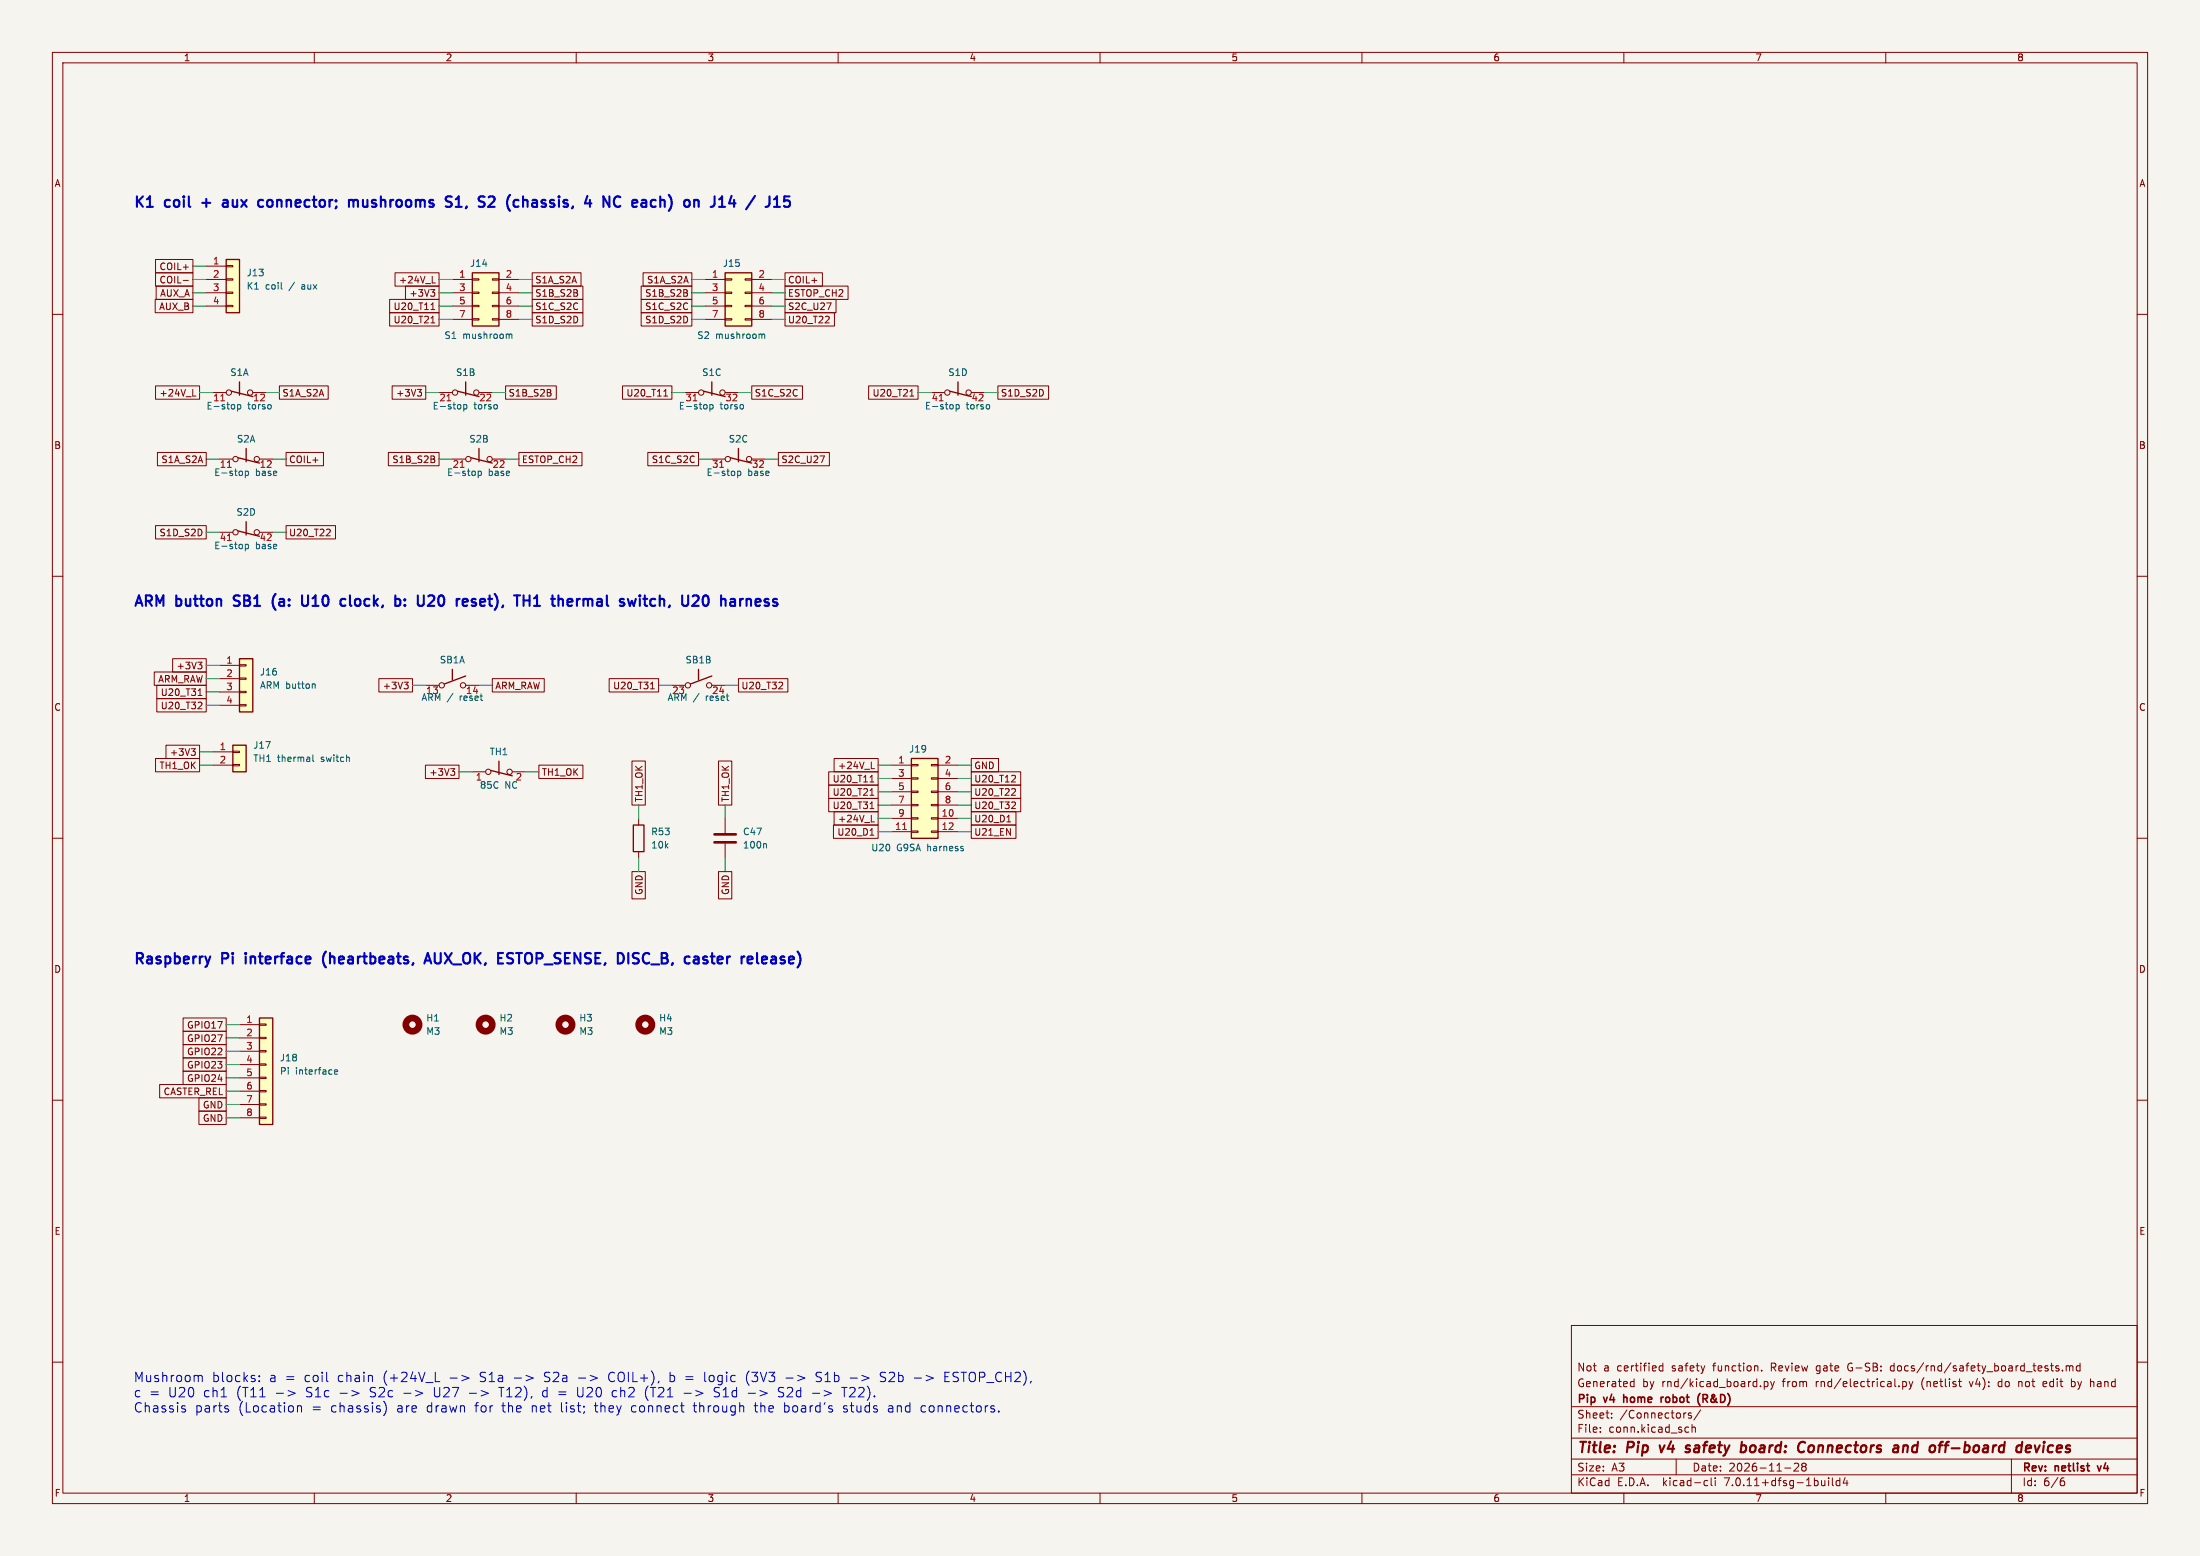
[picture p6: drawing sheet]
<svg xmlns="http://www.w3.org/2000/svg" width="420mm" height="297mm" viewBox="0 0 420 297" stroke-linecap="round" stroke-linejoin="round" font-family="sans-serif">
<path d="M0 0h420v297h-420z" fill="#f5f4ef" stroke="#f5f4ef" stroke-width=".19"/>
<g fill="none" stroke="#840000" stroke-width=".19">
<path d="M10 10h400v277h-400zM12 12h396v273h-396zM60 10v2M110 10v2M160 10v2M210 10v2M260 10v2M310 10v2M360 10v2M10 60h2M29.6 57.1h7.2v2.6h-7.2zM29.7 49.5h7.1v2.6h-7.1z"/>
<path d="M29.7 52.1h7.1v2.5h-7.1zM29.8 54.6h7v2.6h-7zM35 53.5h1M39.4 50.8h3.8M39.4 53.3h3.8M39.4 55.9h3.8M39.4 58.4h3.8M43.2 58.3h1.2v.2h-1.2zM43.2 55.8h1.2v.2h-1.2zM43.2 53.2h1.2v.3h-1.2zM43.2 50.7h1.2v.2h-1.2zM74.4 59.7h9.4v2.5h-9.4z"/>
<path d="M74.4 57.1h9.4v2.6h-9.4zM75.4 52.1h8.4v2.5h-8.4zM77.4 54.6h6.4v2.6h-6.4zM82.2 55.3h.8l-.4 .5M82.3 59.1h.7M82.5 58l.1-.2v1.3M82.5 54h.6M82.8 55.8l.2 .2v.3l-.2 .3M86.4 53.3h3.8M86.4 55.9h3.8M86.4 58.4h3.8M90.2 58.3h1.2v.2h-1.2z"/>
<path d="M90.2 55.8h1.2v.2h-1.2zM90.2 53.2h1.2v.3h-1.2zM94 58.3h1.2v.2h-1.2zM94 55.8h1.2v.2h-1.2zM94 53.2h1.2v.3h-1.2zM95.2 53.3h3.9M95.2 55.9h3.9M95.2 58.4h3.9M101.6 52.1h9.3v2.5h-9.3zM101.6 54.6h9.7v2.6h-9.7zM101.6 57.1h9.7v2.6h-9.7zM101.6 59.7h9.7v2.5h-9.7z"/>
<path d="M122.4 59.7h9.7v2.5h-9.7zM122.4 57.1h9.7v2.6h-9.7zM122.4 54.6h9.7v2.6h-9.7zM122.8 52.1h9.3v2.5h-9.3zM134.6 53.3h3.8M134.6 55.9h3.8M134.6 58.4h3.8M138.4 58.3h1.3v.2h-1.3zM138.4 55.8h1.3v.2h-1.3zM138.4 53.2h1.3v.3h-1.3zM142.2 58.3h1.3v.2h-1.3zM142.2 55.8h1.3v.2h-1.3z"/>
<path d="M142.2 53.2h1.3v.3h-1.3zM143.5 53.3h3.8M143.5 55.9h3.8M143.5 58.4h3.8M149.9 59.7h9.4v2.5h-9.4zM149.9 57.1h9.7v2.6h-9.7zM149.9 54.6h12v2.6h-12zM149.9 52.1h7.1v2.5h-7.1zM157.8 57.8h.9l-.6 1.3M408 60h2M29.7 73.7h8.4v2.5h-8.4zM36.8 75.6h.6"/>
<path d="M40.6 74.9h2.6M48.3 74.9h2.5M53.3 73.7h9.4v2.5h-9.4zM74.9 73.7h6.4v2.5h-6.4zM79.7 74.3h.8l-.5 .5M80.2 74.8l.3 .3v.3l-.3 .2M82.3 61.6h.7M82.5 60.5l.1-.1v1.2M83.8 74.9h2.6M86.4 61h3.8M90.2 60.8h1.2v.3h-1.2zM91.4 74.9h2.6"/>
<path d="M94 60.8h1.2v.3h-1.2zM95.2 61h3.9M96.5 73.7h9.7v2.5h-9.7zM118.8 73.7h9.5v2.5h-9.5zM126.7 75.6h.8M127 74.5l.1-.2v1.3M130.8 74.9h2.5M134.6 61h3.8M138.4 60.8h1.3v.3h-1.3zM138.4 74.9h2.6M142.2 60.8h1.3v.3h-1.3zM143.5 73.7h9.7v2.5h-9.7z"/>
<path d="M143.5 61h3.8M158.1 60.4l.2 .2-.1 .3-.7 .7h.8M165.8 73.7h9.5v2.5h-9.5zM173.7 75.6h.7M174 74.5l.1-.2v1.3M177.8 74.9h2.5M185.4 74.9h2.6M190.5 73.7h9.7v2.5h-9.7zM30.1 86.4h9.3v2.5h-9.3zM41.9 87.6h2.5M49.5 87.6h2.6M54.6 86.4h7.1v2.5h-7.1z"/>
<path d="M74.1 86.4h9.7v2.5h-9.7zM86.4 87.6h2.5M94 87.6h2.5M99.1 86.4h12v2.5h-12zM123.7 86.4h9.6v2.5h-9.6zM135.9 87.6h2.5M143.5 87.6h2.5M148.6 86.4h9.7v2.5h-9.7zM156.5 87h.9l-.6 1.3M10 110h2M29.7 100.3h9.7v2.6h-9.7zM41.9 101.6h2.5"/>
<path d="M49.5 101.6h2.6M54.6 100.3h9.4v2.6h-9.4zM62.8 101l.2 .2v.3l-.7 .8h.7M408 110h2M29.4 128.3h10v2.5h-10zM29.9 133.3h9.5v2.6h-9.5zM29.9 130.8h9.5v2.6h-9.5zM33 125.7h6.4v2.6h-6.4zM37.8 126.4h.8l-.5 .5M37.8 132.8h.8M38.1 131.7l.1-.2v1.3M38.3 134l.3 .3-.1 .3-.7 .7h.8"/>
<path d="M38.3 126.9l.3 .2v.3l-.3 .3M41.9 127h3.8M41.9 129.5h3.8M41.9 132.1h3.8M41.9 134.6h3.8M45.7 134.5h1.3v.2h-1.3zM45.7 132h1.3v.2h-1.3zM45.7 129.4h1.3v.3h-1.3zM45.7 126.9h1.3v.2h-1.3zM72.3 129.5h6.4v2.6h-6.4zM77.1 130.2h.8l-.4 .5M77.7 130.7l.2 .2v.3l-.2 .3"/>
<path d="M81.3 130.8h2.5M88.9 130.8h2.5M94 129.5h9.9v2.6h-9.9zM116.3 129.5h9.4v2.6h-9.4zM124.2 131.5h.7M124.4 130.4l.1-.2v1.3M128.3 130.8h2.5M135.9 130.8h2.5M141 129.5h9.4v2.6h-9.4zM149.2 130.2l.2 .3-.1 .3-.7 .7h.8M10 160h2M29.7 144.8h8.4v2.5h-8.4z"/>
<path d="M31.7 142.2h6.4v2.6h-6.4zM36.5 142.9h.8l-.4 .5M37 143.4l.3 .2v.3l-.3 .3M40.6 143.5h3.8M40.6 146.1h3.8M44.4 145.9h1.3v.3h-1.3zM44.4 143.4h1.3v.2h-1.3zM81.2 146h6.4v2.6h-6.4zM86 146.7h.8l-.4 .5M86.6 147.2l.2 .2v.3l-.2 .3M90.2 147.3h2.5M97.8 147.3h2.5"/>
<path d="M102.9 146h8.4v2.6h-8.4zM120.6 145.3h2.6v8.4h-2.6zM121.9 156.2v1.3M137.2 145.3h2.5v8.4h-2.5zM138.4 156.2v2.8M158.2 152.4h9.4v2.5h-9.4zM158.2 149.9h9.4v2.5h-9.4zM158.2 147.3h9.4v2.6h-9.4zM159.1 157.5h8.5v2.5h-8.5zM159.2 154.9h8.4v2.6h-8.4zM159.2 144.8h8.4v2.5h-8.4zM166.1 159.4h.7"/>
<path d="M166.1 151.8h.7M166.1 149.3h.7M166.1 154.3h.7M166.3 156.9h.6M166.3 148.2l.2-.2v1.3M166.3 150.7l.2-.2v1.3M166.3 153.3l.2-.2v1.2M166.3 146.7h.6M170.2 146.1h3.8M170.2 156.2h3.8M170.2 158.8h3.8M170.2 148.6h3.8"/>
<path d="M170.2 151.1h3.8M170.2 153.7h3.8M174 158.6h1.3v.3h-1.3zM174 156.1h1.3v.2h-1.3zM174 153.5h1.3v.3h-1.3zM174 151h1.3v.3h-1.3zM174 148.5h1.3v.2h-1.3zM174 145.9h1.3v.3h-1.3zM177.8 158.6h1.3v.3h-1.3zM177.8 156.1h1.3v.2h-1.3zM177.8 153.5h1.3v.3h-1.3zM177.8 151h1.3v.3h-1.3z"/>
<path d="M177.8 148.5h1.3v.2h-1.3zM177.8 145.9h1.3v.3h-1.3zM179.1 146.1h3.8M179.1 156.2h3.8M179.1 158.8h3.8M179.1 148.6h3.8M179.1 151.1h3.8M179.1 153.7h3.8M185.4 149.9h9.5v2.5h-9.5zM185.4 147.3h9.5v2.6h-9.5zM185.4 144.8h5.2v2.5h-5.2zM185.4 154.9h8.6v2.6h-8.6z"/>
<path d="M185.4 152.4h9.5v2.5h-9.5zM185.4 157.5h8.6v2.5h-8.6zM192.2 156.9h.8M193.6 150.5l.3 .3-.1 .3-.7 .7h.8M193.6 148l.3 .2-.1 .3-.7 .8h.8M193.6 153.1l.3 .2-.1 .3-.7 .7h.8M408 160h2M120.6 166.4h2.6v5.2h-2.6zM121.9 162.6v1.2M137.2 166.4h2.5v5.2h-2.5zM138.4 161v2.8M35 194.3h8.2v2.6h-8.2z"/>
<path d="M35 199.4h8.2v2.5h-8.2zM35 196.8h8.2v2.6h-8.2zM45.7 195.6h3.8M45.7 198.1h3.8M49.5 198h1.3v.2h-1.3zM49.5 195.5h1.3v.2h-1.3zM10 210h2M30.5 207h12.7v2.6h-12.7zM35 204.5h8.2v2.5h-8.2zM35 201.9h8.2v2.6h-8.2zM38 212.1h5.2v2.5h-5.2zM38 209.5h5.2v2.6h-5.2z"/>
<path d="M45.7 200.7h3.8M45.7 203.2h3.8M45.7 205.7h3.8M45.7 208.3h3.8M45.7 210.8h3.8M45.7 213.4h3.8M49.5 213.2h1.3v.3h-1.3zM49.5 210.7h1.3v.2h-1.3zM49.5 208.2h1.3v.2h-1.3zM49.5 205.6h1.3v.3h-1.3zM49.5 203.1h1.3v.2h-1.3zM49.5 200.5h1.3v.3h-1.3z"/>
<path d="M408 210h2M10 260h2M300 253h108v32h-108zM408 260h2M300 278.5h108M300 274.5h108M300 268.5h108M305.5 273.2v.2M305.5 272.5v.1M307.7 270.5v.2M307.7 269.8v.1M311.4 263.8h.5"/>
<path d="M311.4 264.6h.5M311.9 263.2v1.5M317.4 260.2v1.5M317.4 260.8l-.4-.1-.3 .3 .2 .6h.5M320 278.5v3M321.7 269.7h.2M321.9 272.4l.5 .1M322.4 273.3l-.5 .1M322.9 269.8l-.4-.1-.2 .2 .1 .2 .5 .2v.3h-.6M323 272.5l.2-.1 .4 .1 .1 .9M323 271.9v1.5M324.7 269.1l-1.3 1.9"/>
<path d="M336.1 264.5v.2M336.3 261.5v.2M336.8 263.8l.4-.1 .3 .3-.1 .6h-.6M336.8 263.7v1.5M338 263.7l.4 1M338.4 264.7l-.4 .5M338.7 263.7l-.3 1M342.5 279.4l.6-.1 .2 .1 .1 .3-1 1.1h1M344.2 279.9l-.3-.3 .3-.3h.3l.3 .3-.3 .3M344.2 279.9l-.3 .3v.3l.3 .3h.3l.3-.3-.1-.4-.2-.2M344.2 279.9h.3M352.9 260.4l-.2 .4 .2 .7"/>
<path d="M361.2 260.7l-.3 .3v.4l.3 .3M362.5 264.5v.2M363.2 263.8l.5-.1 .2 .3-.1 .6h-.6M363.2 263.7v1.5M364.4 263.7l.4 1M364.8 264.7l-.4 .5M365.2 263.7l-.4 1M373.9 263.7h.5M374.1 263.2v1.3l.3 .2M381.5 263.8v.7M384 278.5v6.5M385.4 263.7v1"/>
<path d="M385.6 263.7l-.2 .1M390.5 263.7h-.3l-.2 .2 .1 .7 .4 .1M390.7 264l-.7 .2M393 260.8l-.3-.1-.3 .2 .1 .2 .5 .2v.3h-.6M393.7 261.5v.2M394.4 260.8l.5-.1 .2 .2M394.4 260.7v1M395.1 260.9l.2-.2 .4 .1v.9M395.1 260.9v.8M395.4 264.6h.6M395.4 263.8h.6M395.4 263.2v1.5"/>
<path d="M397.1 260.8l-.4-.1-.3 .3 .1 .6h.6M397.1 260.2v1.5M399.3 263.7l.4 .2v.8M60 285v2M110 285v2M160 285v2M210 285v2M260 285v2M300 281.5h108M310 285v2M325.6 282.6l.4 .1M326 283.5l-.4 .1"/>
<path d="M326.7 282.1v1.3l.2 .2M327.4 282.1v.1M327.4 282.6v1M340.7 280.2h1.2M349.1 282.1v.1M349.1 282.6v1M349.8 282.1v1.3l.2 .2M351.2 282.7l-.4-.1-.3 .3 .2 .6h.5M351.2 282.1v1.5M352.2 282l-.3 1.1h.9M352.6 282.6v1M360 285v2"/>
<path d="M393.6 282.7h.3l.3 .2-.1 .5-.5 .2M394 282.1l-.4 .1"/>
<circle cx="43.7" cy="74.9" r=".51"/>
<circle cx="47.8" cy="74.9" r=".51"/>
<circle cx="86.9" cy="74.9" r=".51"/>
<circle cx="90.9" cy="74.9" r=".51"/>
<circle cx="133.9" cy="74.9" r=".51"/>
<circle cx="137.9" cy="74.9" r=".51"/>
<circle cx="180.8" cy="74.9" r=".51"/>
<circle cx="184.9" cy="74.9" r=".51"/>
<circle cx="45" cy="87.6" r=".51"/>
<circle cx="49" cy="87.6" r=".51"/>
<circle cx="89.4" cy="87.6" r=".51"/>
<circle cx="93.5" cy="87.6" r=".51"/>
<circle cx="138.9" cy="87.6" r=".51"/>
<circle cx="143" cy="87.6" r=".51"/>
<circle cx="45" cy="101.6" r=".51"/>
<circle cx="49" cy="101.6" r=".51"/>
<circle cx="84.3" cy="130.8" r=".51"/>
<circle cx="88.4" cy="130.8" r=".51"/>
<circle cx="131.3" cy="130.8" r=".51"/>
<circle cx="135.4" cy="130.8" r=".51"/>
<circle cx="93.2" cy="147.3" r=".51"/>
<circle cx="97.3" cy="147.3" r=".51"/>
</g>
<path d="M310 266.2v1.5M310 266.8h.1M317.1 266.7v1M317.5 266.7l-.2 .1-.2 .2M324.3 268l.2 .3M324.5 266l-.2 .3M325.1 267h.6M325.7 266.2h-.6v1.5M400.4 279.8l.4 1" fill="none" stroke="#840000" stroke-width=".3"/>
<path d="M316.8 275.9l.3 1.3M321.9 276.4l.5 .1 .2 .3-.1 .3-.6 .1M322.6 276a.5 .5 0 0 0-.8 .2M332.6 275.9h.4l.3 .2v.7a.66 .66 0 0 1-.8 .4M344.3 275.2l.3 .2M346 275.9a.62 .62 0 0 0-.7 .4v.7a.52 .52 0 0 0 .7 .1M363.4 276.1a.49 .49 0 0 1 .8 .1l-.1 1M363.4 275.9l-.2 1.3M371.2 275.9h.8M372.1 275.2l-.4 .1M386.8 276.5l.9-.2v-.3l-.6-.1-.3 .3v.9h.7M388.5 275.9l.3 1.3 .6-1.3" fill="none" stroke="#840000" stroke-width=".4"/>
<g fill="#ffffc2" stroke="#ffffc2" stroke-width=".19">
<path d="M43.2 49.5h2.5v10.2h-2.5z"/>
<path d="M44.4 142.2h2.6v5.1h-2.6z"/>
<path d="M45.7 125.7h2.6v10.2h-2.6z"/>
<path d="M174 144.8h5.1v15.2h-5.1z"/>
<path d="M49.5 194.3h2.6v20.3h-2.6z"/>
<path d="M90.2 52.1h5v10.1h-5z"/>
<path d="M138.4 52.1h5.1v10.1h-5.1z"/>
</g>
<g fill="none" stroke="#840000" stroke-width=".25">
<path d="M43.2 49.5h2.5v10.2h-2.5zM90.2 52.1h5v10.1h-5zM138.4 52.1h5.1v10.1h-5.1zM44.2 74.7l4.1 1M87.4 74.7l4 1M134.4 74.7l4 1M181.4 74.7l4 1M45.5 87.4l4 1M89.9 87.4l4.1 1M139.4 87.4l4.1 1M45.5 101.3l4 1.1M45.7 125.7h2.6v10.2h-2.6z"/>
<path d="M88.9 129l-4.1 1.6M135.9 129l-4.1 1.6M44.4 142.2h2.6v5.1h-2.6zM93.7 147.1l4.1 1M120.9 157.5h2v5.1h-2zM174 144.8h5.1v15.2h-5.1zM49.5 194.3h2.6v20.3h-2.6z"/>
</g>
<g fill="none" stroke="#006464" stroke-width=".19">
<path d="M53.8 55.1l.1 .1M45.4 77.3l.3-.1 .3 .3-.2 .5h-.4M45.4 77.2v1.3M51.7 77.3v.7M88.5 77.3l.4-.1 .2 .3-.1 .5h-.5M88.5 77.2v1.3M94.9 77.3v.7M97.2 63.9l.2-.1h.3v.8M135.5 77.3l.4-.1 .2 .3-.1 .5h-.5M135.5 77.2v1.3M141.9 77.3v.7M145.4 63.9l.2-.1h.3l.1 .8"/>
<path d="M182.5 77.2v1.3M182.5 77.3l.4-.1 .2 .3-.1 .5h-.5M188.9 77.3v.7M46.8 90l.4-.1 .2 .3-.1 .5h-.5M46.8 89.9v1.3M91.3 90l.4-.1 .2 .3-.1 .5h-.5M91.3 89.9v1.3M140.8 89.9v1.3M140.8 90l.4-.1 .2 .3-.1 .5h-.5M46.8 103.9v1.3M46.8 104l.4-.1 .2 .2-.1 .6h-.5M59.8 130.5l.4 .2v.7"/>
<path d="M59.7 144.1v1.1l.2 .2M146.1 161l.2 .2v.7M63.9 204.6l.6-.1-.1-.2-.4-.1-.1 .2v.6h.5"/>
</g>
<path d="M45.7 75.4v-2.5M88.9 75.4v-2.5M135.9 75.4v-2.5M182.9 75.4v-2.5M47 88.1v-2.5M91.4 88.1v-2.5M141 88.1v-2.5M47 102.1v-2.5M86.4 129.8v-2M133.3 129.8v-2M95.2 147.8v-2.5" fill="none" stroke="#840000" stroke-width=".25" stroke-dasharray="2.8 1"/>
<path d="M172.3 158.3h.8" fill="none" stroke="#a90000" stroke-width=".19"/>
<path d="M136.4 159.3h4.1M136.4 160.8h4.1" fill="none" stroke="#840000" stroke-width=".51"/>
<g fill="none" stroke="#840000" stroke-width="1.3">
<circle cx="78.7" cy="195.6" r="1.27"/>
<circle cx="92.7" cy="195.6" r="1.27"/>
<circle cx="107.9" cy="195.6" r="1.27"/>
<circle cx="123.2" cy="195.6" r="1.27"/>
</g>
<g fill="none" stroke="#0000c2" stroke-width=".4">
<path d="M42.6 38.2h.6l.3 .2M43.5 38.6l-.7 .1a.39 .39 0 0 0-.3 .4 .39 .39 0 0 0 .3 .4l.7-.1M49.7 38.2h.5M50.2 39.4l-.5 .1M66.9 38.2h.3l.3 .2M67.5 38.4l.3-.2h.4l.1 1.3M67.5 38.4v1.1M87 39.5h1.1M87 38.1l.6-.6v2M94 37.5l.2 .1a.54 .54 0 0 1 .1 .7l-1.1 1.2h1.2M100.4 38.2l.3 .2v1.1M101.7 38.8v.6"/>
<path d="M116.3 37.5v2l-1.1-2v2M117.4 37.8a1.39 1.39 0 0 0 0 1.4M120.7 38.8l1-.2-.1-.4h-.6l-.3 .2 .1 1h.8M127.7 37.2l.3 .6M128 39.7l-.3 .5M137.3 39.5h1.1M137.3 38.1l.6-.6v2M144.1 37.4l-1.7 2.6M44.6 115.6h.3M44.7 113.8v.6M52.6 113.4a2.29 2.29 0 0 0 0 3M58.8 113.6l-.1 1.9-.3 .1h-.4l-.2-.1"/>
<path d="M66.8 113.6v1.8l.3 .2M77.3 115.5v.1M77.3 114.4v.2M81.7 115.6h1.2M82.8 113.8v.7M83.9 113.8a1.68 1.68 0 0 0 0 1.7M90.3 115l.5 .1 .1 .3-.3 .2h-.4M90.3 114.3l.5 .1M92.3 114.3h-.4l-.2 .3 .1 1h.5M92.6 114.8l-.9 .2M101.9 115.6h1.2M101.9 114.2l.6-.6v2"/>
<path d="M110.5 114.3h.2M111.4 114.3v1.3M111.9 114.3l-.5 .2M125.1 114.4l-.6-.1-.4 .4v.6l.2 .3h.8M137.7 113.6v2M138.4 114.4a.54 .54 0 0 0-.7 .1M144.9 114.3l.2 .1 .1 .4-1 .2M145.1 115.6h-.2M145.9 115.6h.8M146.7 114.4l-.5-.1-.3 .3 .1 .3 .7 .2M40.1 182.6l-.4 1.3M46.9 181.9v.2"/>
<path d="M46.9 182.6v1.3M62.2 181.6a2.29 2.29 0 0 0 0 3.1M81 183.9l.7-2 .6 2M81.2 183.3h.9M96.8 183.8h1M96.9 182.7l.9 .3M97.7 181.9h-.5l-.3 .2M120.8 183.8l.8 .1M121.7 181.9l-.7 .1a.48 .48 0 0 0-.2 .5 .48 .48 0 0 0 .4 .4l.4 .1M134.2 183.8l.6 .1M134.8 182.6l-.5 .1-.1 .2 .1 .2 .5 .1M144.6 183.8l.2 .1"/>
<path d="M145.5 183.2l.9-.2-.1-.3-.5-.1-.3 .3 .1 .9h.7"/>
</g>
<g fill="none" stroke="#0000c2" stroke-width=".19">
<path d="M34.9 268.9l.5 .1v.3l-.2 .2h-.4M34.9 268.3l.5 .1M37.9 262.6h.6l.1 1.1M43.4 268.9l.3 .3-.3 .3M43.4 268.3l.2 .1M49.5 263.6v.1M49.5 262.6v.2M52.8 265.9h1.3M55 265.4l1.4 .5-1.4 .6M56.8 268.5l.2-.2 .5 .1 .1 1.1M56.8 268.3v1.2M64.9 265.9h1.4"/>
<path d="M67.2 265.4l1.3 .5-1.3 .6M73.3 267.6a2.09 2.09 0 0 1-.1 2.6M77.1 265.9h1.4M79.3 265.4l1.4 .5-1.4 .6M83.1 263.7h.9M85.9 263h1.4M88.2 262.5l1.3 .5-1.3 .6M89.6 265.9h1.4M91.8 265.4l1.4 .5-1.4 .6M100.4 262.5l1.4 .5-1.4 .6M103.7 265.6v.9M110.3 264.8v1.5l.3 .3"/>
<path d="M110.4 263h1.4M112.7 262.5l1.3 .5-1.3 .6M117.2 265.4l-.3 .4v.5l.3 .3M123.3 265.3l-.1 .8 .4 1.1M127.9 261.9v1.8M127.9 263.6l.2 .1M128.1 262.5l-.2 .1M130.6 265.9h1.4M132.3 268.3h.7M134.5 261.9v1.6l.3 .2M136.3 266.5l.7 .1M136.3 265.3l.2 .3 .5 .2"/>
<path d="M142.8 265.9h1.4M142.9 261.8a2.12 2.12 0 0 0 0 2.5M144 268.3h.6M148.6 266.5h.8M148.6 265.3l.2 .3 .6 .3M149.4 264.8l.2 .1M149.8 269.4l.5 .1M149.8 267.7v1.8M150 263h1.4M150.3 268.3l-.5 .1M155.1 265.9h1.4M155.8 263.6l.7 .1"/>
<path d="M156.6 261.9h-.5l-.3 .4 .2 .4 .5 .2M161 269.4l.5 .1M161.2 264.8v1.8M161.5 268.3l-.4 .1-.1 .2 .1 .2 .4 .1M162.3 263h1.4M168 263.6h.9M168.8 261.9l-.6 .1-.2 .4 .2 .3 .7 .3M170.2 268.3l-.5 .1M170.3 268.8h-.5a.35 .35 0 0 0-.2 .4 .35 .35 0 0 0 .2 .3h.5M174.6 263h1.3M176.5 268.3l-.5 .1-.2 .3 .1 .7 .6 .1M180.4 262.8h.6"/>
<path d="M181.2 261.9h-.8v1.8h.8"/>
</g>
<g fill="none" stroke="#009600" stroke-width=".19">
<path d="M36.8 58.4h2.6M36.8 55.9h2.6M36.8 53.3h2.6M36.8 50.8h2.6M83.8 58.4h2.6M83.8 55.9h2.6M83.8 53.3h2.6M99.1 58.4h2.5M99.1 55.9h2.5M99.1 53.3h2.5M132.1 58.4h2.5M132.1 55.9h2.5"/>
<path d="M132.1 53.3h2.5M147.3 58.4h2.6M147.3 55.9h2.6M147.3 53.3h2.6M38.1 74.9h2.5M50.8 74.9h2.5M81.3 74.9h2.5M83.8 61h2.6M94 74.9h2.5M99.1 61h2.5M128.3 74.9h2.5M132.1 61h2.5"/>
<path d="M141 74.9h2.5M147.3 61h2.6M175.3 74.9h2.5M188 74.9h2.5M39.4 87.6h2.5M52.1 87.6h2.5M83.8 87.6h2.6M96.5 87.6h2.6M133.3 87.6h2.6M146 87.6h2.6M39.4 101.6h2.5M52.1 101.6h2.5"/>
<path d="M39.4 127h2.5M39.4 132.1h2.5M39.4 134.6h2.5M39.4 129.5h2.5M78.7 130.8h2.6M91.4 130.8h2.6M125.7 130.8h2.6M138.4 130.8h2.6M38.1 146.1h2.5M38.1 143.5h2.5M87.6 147.3h2.6M100.3 147.3h2.6"/>
<path d="M121.9 153.7v2.5M138.4 153.7v2.5M167.6 156.2h2.6M167.6 151.1h2.6M167.6 148.6h2.6M167.6 146.1h2.6M167.6 153.7h2.6M167.6 158.8h2.6M182.9 156.2h2.5M182.9 151.1h2.5M182.9 148.6h2.5M182.9 146.1h2.5"/>
<path d="M182.9 153.7h2.5M182.9 158.8h2.5M121.9 163.8v2.6M138.4 163.8v2.6M43.2 195.6h2.5M43.2 198.1h2.5M43.2 200.7h2.5M43.2 213.4h2.5M43.2 210.8h2.5M43.2 208.3h2.5M43.2 205.7h2.5M43.2 203.2h2.5"/>
</g>
<g font-size="2.8" fill="#0000c2">
<text x="25.4" y="39.8">K1</text>
<text x="31.6" y="39.8">coil</text>
<text x="39.5" y="39.8">+</text>
<text x="44.3" y="39.8">aux</text>
<text x="51.8" y="39.8">connector;</text>
<text x="69.9" y="39.8">mushrooms</text>
<text x="89.2" y="39.8">S1,</text>
<text x="96.3" y="39.8">S2</text>
<text x="102.5" y="39.8">(chassis,</text>
<text x="118.2" y="39.8">4</text>
<text x="122.4" y="39.8">NC</text>
<text x="128.9" y="39.8">each)</text>
<text x="139.6" y="39.8">on</text>
<text x="145.5" y="39.8">J14</text>
<text x="25.4" y="115.9">ARM</text>
<text x="33.7" y="115.9">button</text>
<text x="45.6" y="115.9">SB1</text>
<text x="53.7" y="115.9">(a:</text>
<text x="60.1" y="115.9">U10</text>
<text x="68.4" y="115.9">clock,</text>
<text x="79.5" y="115.9">b:</text>
<text x="84.6" y="115.9">U20</text>
<text x="92.8" y="115.9">reset),</text>
<text x="104.9" y="115.9">TH1</text>
<text x="112.7" y="115.9">thermal</text>
<text x="126.5" y="115.9">switch,</text>
<text x="139.1" y="115.9">U20</text>
<text x="147.3" y="115.9">harness</text>
<text x="25.4" y="184.2">Raspberry</text>
<text x="42.5" y="184.2">Pi</text>
<text x="47.8" y="184.2">interface</text>
<text x="63.3" y="184.2">(heartbeats,</text>
<text x="83.7" y="184.2">AUX_OK,</text>
<text x="98.4" y="184.2">ESTOP_SENSE,</text>
<text x="122" y="184.2">DISC_B,</text>
<text x="135.7" y="184.2">caster</text>
<text x="147.2" y="184.2">release)</text>
</g>
<g font-size="2.8" fill="#840000">
<text x="301" y="277.9">Title:</text>
<text x="310.6" y="277.9">Pip</text>
<text x="317.7" y="277.9">v4</text>
<text x="323.5" y="277.9">safety</text>
<text x="334.8" y="277.9">board:</text>
<text x="346.5" y="277.9">Connectors</text>
<text x="365.5" y="277.9">and</text>
<text x="373.3" y="277.9">off-board</text>
<text x="390.6" y="277.9">devices</text>
</g>
<g font-size="2.5" fill="#0000c2">
<text x="25.4" y="264">Mushroom</text>
<text x="40.4" y="264">blocks:</text>
<text x="51.4" y="264">a =</text>
<text x="58.2" y="264">coil</text>
<text x="64.6" y="264">chain</text>
<text x="73.4" y="264">(+24V_L</text>
<text x="92" y="264">S1a</text>
<text x="98.5" y="264">-&gt;</text>
<text x="104.5" y="264">S2a</text>
<text x="116.9" y="264">COIL+),</text>
<text x="128.7" y="264">b =</text>
<text x="135.5" y="264">logic</text>
<text x="143.5" y="264">(3V3</text>
<text x="151.2" y="264">-&gt;</text>
<text x="157.1" y="264">S1b</text>
<text x="163.6" y="264">-&gt;</text>
<text x="169.5" y="264">S2b</text>
<text x="176.1" y="264">-&gt;</text>
<text x="182" y="264">ESTOP_CH2),</text>
<text x="25.4" y="266.9">c</text>
<text x="25.4" y="269.8">Chassis</text>
<text x="28.4" y="266.9">=</text>
<text x="32.1" y="266.9">U20</text>
<text x="37.2" y="269.8">parts</text>
<text x="38.9" y="266.9">ch1</text>
<text x="45.2" y="266.9">(T11</text>
<text x="45.5" y="269.8">(Location</text>
<text x="58.6" y="266.9">S1c</text>
<text x="59.5" y="269.8">=</text>
<text x="63.2" y="269.8">chassis)</text>
<text x="71" y="266.9">S2c</text>
<text x="75.9" y="269.8">are</text>
<text x="81.7" y="269.8">drawn</text>
<text x="83.4" y="266.9">U27</text>
<text x="91.1" y="269.8">for</text>
<text x="96.1" y="266.9">T12),</text>
<text x="96.3" y="269.8">the</text>
<text x="102" y="269.8">net</text>
<text x="104.4" y="266.9">d =</text>
<text x="107.6" y="269.8">list;</text>
<text x="111.2" y="266.9">U20</text>
<text x="114.2" y="269.8">they</text>
<text x="118" y="266.9">ch2</text>
<text x="121.3" y="269.8">connect</text>
<text x="124.3" y="266.9">(T21</text>
<text x="131.8" y="266.9">-&gt;</text>
<text x="133.3" y="269.8">through</text>
<text x="137.7" y="266.9">S1d</text>
<text x="144.3" y="266.9">-&gt;</text>
<text x="145" y="269.8">the</text>
<text x="150.2" y="266.9">S2d</text>
<text x="150.7" y="269.8">board's</text>
<text x="156.7" y="266.9">-&gt;</text>
<text x="162.1" y="269.8">studs</text>
<text x="162.6" y="266.9">T22).</text>
<text x="170.8" y="269.8">and</text>
<text x="177.2" y="269.8">connectors.</text>
</g>
<g font-size="2.1" fill="#840000">
<text x="301" y="262">Not</text>
<text x="306.1" y="262">a</text>
<text x="308.7" y="262">certified</text>
<text x="319.3" y="262">safety</text>
<text x="327.3" y="262">function.</text>
<text x="338.5" y="262">Review</text>
<text x="347.3" y="262">gate</text>
<text x="353.4" y="262">G-SB:</text>
<text x="361.7" y="262">docs/rnd/safety_board_tests.md</text>
<text x="301" y="268.2">Pip</text>
<text x="301" y="265">Generated</text>
<text x="306.3" y="268.2">v4</text>
<text x="310.6" y="268.2">home</text>
<text x="313.5" y="265">by</text>
<text x="317.3" y="265">rnd/kicad_board.py</text>
<text x="318.4" y="268.2">robot</text>
<text x="326" y="268.2">(R&amp;D)</text>
<text x="340.5" y="265">from</text>
<text x="346.9" y="265">rnd/electrical.py</text>
<text x="367.2" y="265">(netlist</text>
<text x="376.6" y="265">v4):</text>
<text x="382.2" y="265">do</text>
<text x="386.2" y="265">not</text>
<text x="391" y="265">edit</text>
<text x="396.6" y="265">by</text>
<text x="400.4" y="265">hand</text>
<text x="301" y="273.7">File:</text>
<text x="301" y="271">Sheet:</text>
<text x="307.1" y="273.7">conn.kicad_sch</text>
<text x="309.2" y="271">/Connectors/</text>
<text x="301" y="281.1">Size:</text>
<text x="307.6" y="281.1">A3</text>
<text x="323" y="281.1">Date:</text>
<text x="330" y="281.1">2026-11-28</text>
<text x="386" y="281.3">Rev:</text>
<text x="392.4" y="281.3">netlist</text>
<text x="401.2" y="281.3">v4</text>
<text x="301" y="283.9">KiCad</text>
<text x="308.7" y="283.9">E.D.A.</text>
<text x="317.6" y="283.9">kicad-cli</text>
<text x="329.5" y="283.9">7.0.11+dfsg-1build4</text>
<text x="386" y="283.9">Id:</text>
<text x="390.1" y="283.9">6/6</text>
</g>
<g font-size="1.8" fill="#840000">
<text x="35" y="11.9">1</text>
<text x="85" y="11.9">2</text>
<text x="135" y="11.9">3</text>
<text x="185" y="11.9">4</text>
<text x="235" y="11.9">5</text>
<text x="285" y="11.9">6</text>
<text x="335" y="11.9">7</text>
<text x="385" y="11.9">8</text>
<text x="10.3" y="35.9">A</text>
<text x="408.3" y="35.9">A</text>
<text x="30.3" y="51.8">COIL+</text>
<text x="30.3" y="59.4">AUX_B</text>
<text x="30.3" y="54.3">COIL-</text>
<text x="30.5" y="56.8">AUX_A</text>
<text x="75" y="59.4">U20_T11</text>
<text x="76.1" y="54.3">+24V_L</text>
<text x="78.1" y="56.8">+3V3</text>
<text x="102.1" y="54.3">S1A_S2A</text>
<text x="102.1" y="56.8">S1B_S2B</text>
<text x="102.1" y="59.4">S1C_S2C</text>
<text x="123.1" y="59.4">S1C_S2C</text>
<text x="123.1" y="56.8">S1B_S2B</text>
<text x="123.4" y="54.3">S1A_S2A</text>
<text x="150.3" y="59.4">S2C_U27</text>
<text x="150.3" y="56.8">ESTOP_CH2</text>
<text x="150.3" y="54.3">COIL+</text>
<text x="75" y="61.9">U20_T21</text>
<text x="102.1" y="61.9">S1D_S2D</text>
<text x="123.1" y="61.9">S1D_S2D</text>
<text x="150.3" y="61.9">U20_T22</text>
<text x="30.3" y="75.9">+24V_L</text>
<text x="53.8" y="75.9">S1A_S2A</text>
<text x="75.5" y="75.9">+3V3</text>
<text x="97" y="75.9">S1B_S2B</text>
<text x="119.5" y="75.9">U20_T11</text>
<text x="144" y="75.9">S1C_S2C</text>
<text x="166.5" y="75.9">U20_T21</text>
<text x="191" y="75.9">S1D_S2D</text>
<text x="10.3" y="85.9">B</text>
<text x="30.7" y="88.6">S1A_S2A</text>
<text x="55.1" y="88.6">COIL+</text>
<text x="74.8" y="88.6">S1B_S2B</text>
<text x="99.5" y="88.6">ESTOP_CH2</text>
<text x="124.3" y="88.6">S1C_S2C</text>
<text x="149.1" y="88.6">S2C_U27</text>
<text x="408.2" y="85.9">B</text>
<text x="30.3" y="102.6">S1D_S2D</text>
<text x="55.1" y="102.6">U20_T22</text>
<text x="30.1" y="130.5">ARM_RAW</text>
<text x="33.6" y="128">+3V3</text>
<text x="73" y="131.8">+3V3</text>
<text x="94.5" y="131.8">ARM_RAW</text>
<text x="116.9" y="131.8">U20_T31</text>
<text x="141.4" y="131.8">U20_T32</text>
<text x="10.3" y="135.9">C</text>
<text x="30.6" y="135.6">U20_T32</text>
<text x="30.6" y="133">U20_T31</text>
<text x="408.2" y="135.9">C</text>
<text x="30.3" y="147">TH1_OK</text>
<text x="32.3" y="144.5">+3V3</text>
<text x="81.9" y="148.3">+3V3</text>
<text x="103.3" y="148.3">TH1_OK</text>
<text x="158.9" y="149.5">U20_T11</text>
<text x="159.9" y="147">+24V_L</text>
<text x="185.9" y="149.5">U20_T12</text>
<text x="185.9" y="147">GND</text>
<text x="122.9" y="153.2" transform="rotate(-90 122.9 153.2)">TH1_OK</text>
<text x="139.4" y="153.2" transform="rotate(-90 139.4 153.2)">TH1_OK</text>
<text x="158.9" y="154.6">U20_T31</text>
<text x="158.9" y="152.1">U20_T21</text>
<text x="185.9" y="152.1">U20_T22</text>
<text x="185.9" y="154.6">U20_T32</text>
<text x="159.8" y="159.7">U20_D1</text>
<text x="159.9" y="157.2">+24V_L</text>
<text x="185.9" y="157.2">U20_D1</text>
<text x="185.9" y="159.7">U21_EN</text>
<text x="122.9" y="170.9" transform="rotate(-90 122.9 170.9)">GND</text>
<text x="139.4" y="170.9" transform="rotate(-90 139.4 170.9)">GND</text>
<text x="10.3" y="185.9">D</text>
<text x="408.2" y="185.9">D</text>
<text x="35.6" y="196.5">GPIO17</text>
<text x="35.6" y="201.6">GPIO22</text>
<text x="35.6" y="199.1">GPIO27</text>
<text x="31.1" y="209.2">CASTER_REL</text>
<text x="35.6" y="206.7">GPIO24</text>
<text x="35.6" y="204.2">GPIO23</text>
<text x="38.6" y="214.3">GND</text>
<text x="38.6" y="211.8">GND</text>
<text x="10.3" y="235.9">E</text>
<text x="408.3" y="235.9">E</text>
<text x="10.3" y="285.9">F</text>
<text x="35" y="286.9">1</text>
<text x="85" y="286.9">2</text>
<text x="135" y="286.9">3</text>
<text x="185" y="286.9">4</text>
<text x="235" y="286.9">5</text>
<text x="285" y="286.9">6</text>
<text x="335" y="286.9">7</text>
<text x="385" y="286.9">8</text>
<text x="408.3" y="285.9">F</text>
</g>
<g font-size="1.8" fill="#a90000">
<text x="40.6" y="50.5">1</text>
<text x="40.6" y="53.1">2</text>
<text x="87.6" y="53.1">1</text>
<text x="96.4" y="53.1">2</text>
<text x="135.8" y="53.1">1</text>
<text x="144.7" y="53.1">2</text>
<text x="40.6" y="55.6">3</text>
<text x="40.6" y="58.2">4</text>
<text x="87.6" y="55.6">3</text>
<text x="87.6" y="58.2">5</text>
<text x="96.4" y="55.6">4</text>
<text x="96.4" y="58.2">6</text>
<text x="135.8" y="55.6">3</text>
<text x="135.8" y="58.2">5</text>
<text x="144.7" y="55.6">4</text>
<text x="144.7" y="58.2">6</text>
<text x="87.6" y="60.7">7</text>
<text x="96.4" y="60.7">8</text>
<text x="135.8" y="60.7">7</text>
<text x="144.7" y="60.7">8</text>
<text x="43.1" y="126.7">1</text>
<text x="43.1" y="129.3">2</text>
<text x="43.1" y="131.8">3</text>
<text x="43.1" y="134.4">4</text>
<text x="41.8" y="143.3">1</text>
<text x="41.8" y="145.8">2</text>
<text x="171.4" y="145.8">1</text>
<text x="171.4" y="148.3">3</text>
<text x="180.3" y="145.8">2</text>
<text x="180.3" y="148.3">4</text>
<text x="171.4" y="150.9">5</text>
<text x="171.4" y="153.4">7</text>
<text x="171.4" y="156">9</text>
<text x="179.7" y="156">10</text>
<text x="180.3" y="150.9">6</text>
<text x="180.3" y="153.4">8</text>
<text x="170.8" y="158.5">11</text>
<text x="179.7" y="158.5">12</text>
<text x="46.9" y="195.3">1</text>
<text x="46.9" y="197.9">2</text>
<text x="46.9" y="200.4">3</text>
<text x="46.9" y="202.9">4</text>
<text x="46.9" y="205.5">5</text>
<text x="46.9" y="208">6</text>
<text x="46.9" y="210.6">7</text>
<text x="46.9" y="213.1">8</text>
</g>
<g font-size="1.8" fill="#006464">
<text x="47" y="52.9">J13</text>
<text x="89.6" y="51.1">J14</text>
<text x="137.9" y="51.1">J15</text>
<text x="47" y="55.5">K1</text>
<text x="50.6" y="55.5">coil</text>
<text x="55.3" y="55.5">/</text>
<text x="57.8" y="55.5">aux</text>
<text x="84.7" y="64.9">S1</text>
<text x="88.3" y="64.9">mushroom</text>
<text x="133" y="64.9">S2</text>
<text x="136.6" y="64.9">mushroom</text>
<text x="43.9" y="72">S1A</text>
<text x="87" y="72">S1B</text>
<text x="133.9" y="72">S1C</text>
<text x="180.9" y="72">S1D</text>
<text x="40.6" y="76.9">11</text>
<text x="48.2" y="76.9">12</text>
<text x="83.8" y="76.9">21</text>
<text x="91.4" y="76.9">22</text>
<text x="130.8" y="76.9">31</text>
<text x="138.4" y="76.9">32</text>
<text x="177.8" y="76.9">41</text>
<text x="185.4" y="76.9">42</text>
<text x="39.3" y="78.4">E-stop</text>
<text x="47.3" y="78.4">torso</text>
<text x="82.5" y="78.4">E-stop</text>
<text x="90.5" y="78.4">torso</text>
<text x="129.5" y="78.4">E-stop</text>
<text x="137.4" y="78.4">torso</text>
<text x="176.5" y="78.4">E-stop</text>
<text x="184.4" y="78.4">torso</text>
<text x="41.9" y="89.6">11</text>
<text x="45.1" y="84.7">S2A</text>
<text x="49.5" y="89.6">12</text>
<text x="86.3" y="89.6">21</text>
<text x="89.5" y="84.7">S2B</text>
<text x="93.9" y="89.6">22</text>
<text x="135.8" y="89.6">31</text>
<text x="139" y="84.7">S2C</text>
<text x="143.5" y="89.6">32</text>
<text x="40.8" y="91.1">E-stop</text>
<text x="48.8" y="91.1">base</text>
<text x="85.3" y="91.1">E-stop</text>
<text x="93.2" y="91.1">base</text>
<text x="134.8" y="91.1">E-stop</text>
<text x="142.7" y="91.1">base</text>
<text x="45" y="98.6">S2D</text>
<text x="40.8" y="105">E-stop</text>
<text x="41.9" y="103.6">41</text>
<text x="48.8" y="105">base</text>
<text x="49.5" y="103.6">42</text>
<text x="49.5" y="129.1">J16</text>
<text x="49.5" y="131.7">ARM button</text>
<text x="83.9" y="126.8">SB1A</text>
<text x="130.8" y="126.8">SB1B</text>
<text x="80.4" y="134">ARM /</text>
<text x="81.2" y="132.8">13</text>
<text x="87.8" y="134">reset</text>
<text x="88.9" y="132.8">14</text>
<text x="127.4" y="134">ARM /</text>
<text x="128.2" y="132.8">23</text>
<text x="134.8" y="134">reset</text>
<text x="135.8" y="132.8">24</text>
<text x="48.3" y="143.1">J17</text>
<text x="173.5" y="143.8">J19</text>
<text x="48.3" y="145.6">TH1</text>
<text x="52.9" y="145.6">thermal</text>
<text x="61.4" y="145.6">switch</text>
<text x="90.7" y="149.3">1</text>
<text x="93.4" y="144.4">TH1</text>
<text x="98.4" y="149.3">2</text>
<text x="91.5" y="150.7">85C</text>
<text x="96.4" y="150.7">NC</text>
<text x="124.2" y="159.6">R53</text>
<text x="141.7" y="159.6">C47</text>
<text x="124.2" y="162.2">10k</text>
<text x="141.7" y="162.2">100n</text>
<text x="166.2" y="162.7">U20</text>
<text x="171.2" y="162.7">G9SA harness</text>
<text x="81.3" y="197.7">M3</text>
<text x="81.3" y="195.2">H1</text>
<text x="95.3" y="197.7">M3</text>
<text x="95.3" y="195.2">H2</text>
<text x="110.5" y="197.7">M3</text>
<text x="110.5" y="195.2">H3</text>
<text x="125.7" y="197.7">M3</text>
<text x="125.7" y="195.2">H4</text>
<text x="53.3" y="202.8">J18</text>
<text x="53.3" y="205.3">Pi</text>
<text x="56.4" y="205.3">interface</text>
</g>
</svg>
